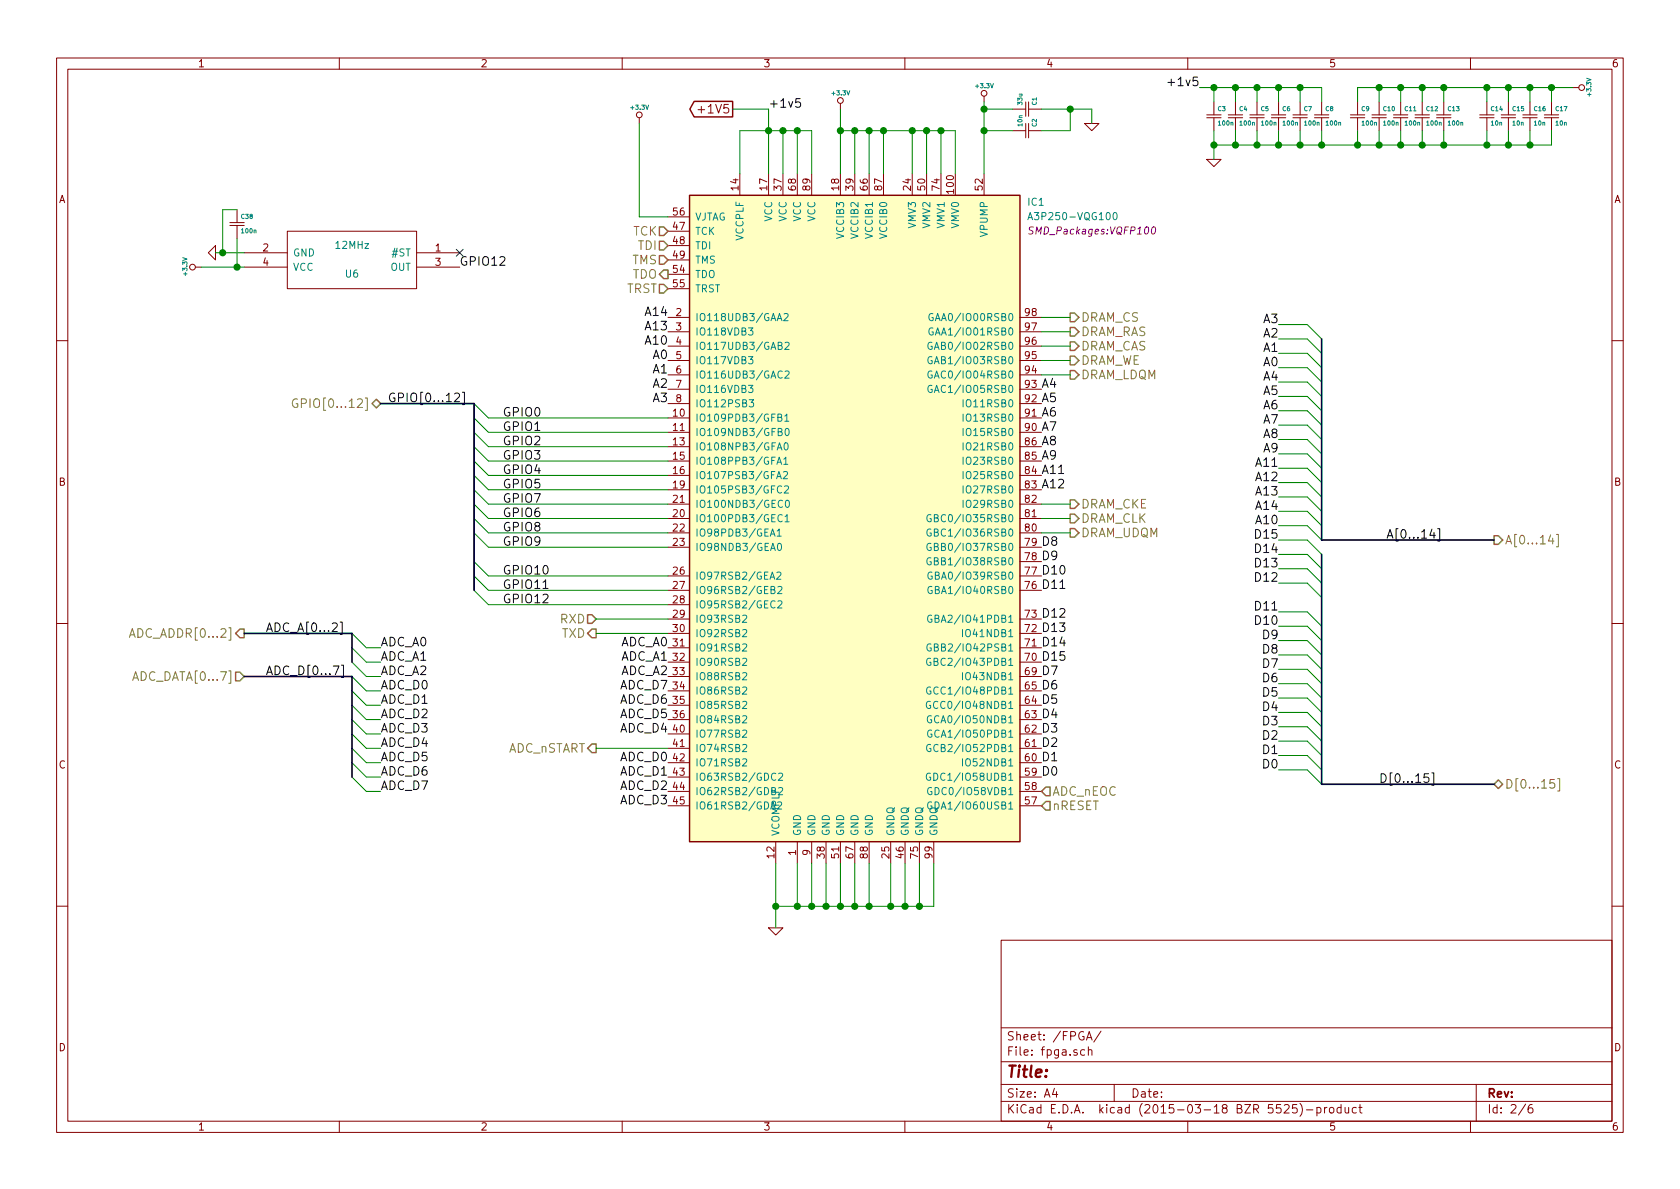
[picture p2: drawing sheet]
<svg xmlns="http://www.w3.org/2000/svg" width="297mm" height="210mm" viewBox="0 0 297 210" stroke-linecap="round" stroke-linejoin="round" font-family="sans-serif">
<g fill="none" stroke="#840000" stroke-width=".18">
<path d="M10 10.3h277v189.9h-277zM12 12.2h273v186.1h-273zM60 10.3v1.9M110 10.3v1.9M123.4 19.4h1.2M148.6 18.3v1M160 10.3v1.9M174 17v1M179.1 19.3h2.3M181.4 18v2.6M181.9 18v2.6M181.9 19.3h2.2"/>
<path d="M210 10.3v1.9M214.6 18v2.3M218.4 18v2.3M222.2 18v2.3M226.1 18v2.3M229.9 18v2.3M233.7 18v2.3M240 18v2.3M243.8 18v2.3M247.6 18v2.3M251.5 18v2.3M255.3 18v2.3"/>
<path d="M260 10.3v1.9M262.9 18v2.3M266.7 18v2.3M270.5 18v2.3M274.3 18v2.3M278.1 15.5h1M40.6 39.9h2.6M40.6 39.4h2.6M41.9 37.1v2.3M41.9 39.9v2.3M113 20.8v1M118.1 38.3h3.8"/>
<path d="M130.8 30.7v3.8M135.9 30.7v3.8M138.4 30.7v3.8M141 30.7v3.8M143.5 30.7v3.8M148.6 30.7v3.8M151.1 30.7v3.8M153.7 30.7v3.8M156.2 30.7v3.8M161.3 30.7v3.8M163.8 30.7v3.8M166.4 30.7v3.8"/>
<path d="M168.9 30.7v3.8M174 30.7v3.8M179.1 23.1h2.3M181.4 21.8v2.6M181.9 21.8v2.6M181.9 23.1h2.2M191.8 21.8h2.5l-1.3 1.3zM213.4 28.2h2.5l-1.3 1.3zM213.4 20.8h2.5M213.4 20.3h2.5M214.6 20.8v2.3M217.2 20.8h2.5"/>
<path d="M217.2 20.3h2.5M218.4 20.8v2.3M221 20.8h2.5M221 20.3h2.5M222.2 20.8v2.3M224.8 20.8h2.5M224.8 20.3h2.5M226.1 20.8v2.3M228.6 20.8h2.5M228.6 20.3h2.5M229.9 20.8v2.3M232.4 20.8h2.5"/>
<path d="M232.4 20.3h2.5M233.7 20.8v2.3M238.8 20.8h2.5M238.8 20.3h2.5M240 20.8v2.3M242.6 20.8h2.5M242.6 20.3h2.5M243.8 20.8v2.3M246.4 20.8h2.5M246.4 20.3h2.5M247.6 20.8v2.3M250.2 20.8h2.5"/>
<path d="M250.2 20.3h2.5M251.5 20.8v2.3M254 20.8h2.5M254 20.3h2.5M255.3 20.8v2.3M261.6 20.8h2.6M261.6 20.3h2.6M262.9 20.8v2.3M265.4 20.8h2.6M265.4 20.3h2.6M266.7 20.8v2.3M269.2 20.8h2.6"/>
<path d="M269.2 20.3h2.6M270.5 20.8v2.3M273 20.8h2.6M273 20.3h2.6M274.3 20.8v2.3M34.5 47.2h1.1M36.8 44.7l1.3-1.3v2.6zM43.2 44.7h7.6M43.2 47.2h7.6M50.8 40.9h22.9v10.1h-22.9zM73.7 44.7h7.6M73.7 47.2h7.6"/>
<path d="M118.1 56.1h3.8M118.1 58.7h3.8M118.1 48.5h3.8M118.1 51h3.8M118.1 40.9h3.8M118.1 43.4h3.8M118.1 46h3.8M180.3 56.1h3.8M180.3 58.7h3.8M10 60.2h2M118.1 61.2h3.8M118.1 63.7h3.8"/>
<path d="M118.1 66.3h3.8M118.1 68.8h3.8M118.1 71.4h3.8M118.1 73.9h3.8M118.1 76.4h3.8M118.1 79h3.8M180.3 61.2h3.8M180.3 63.7h3.8M180.3 66.3h3.8M180.3 68.8h3.8M180.3 71.4h3.8M180.3 73.9h3.8"/>
<path d="M180.3 76.4h3.8M180.3 79h3.8M285 60.2h2M118.1 91.7h3.8M118.1 94.2h3.8M118.1 89.1h3.8M118.1 96.8h3.8M118.1 86.6h3.8M118.1 84.1h3.8M118.1 81.5h3.8M180.3 91.7h3.8M180.3 94.2h3.8"/>
<path d="M180.3 89.1h3.8M180.3 96.8h3.8M180.3 86.6h3.8M180.3 84.1h3.8M180.3 81.5h3.8M180.3 99.3h3.8M10 110.3h2M118.1 112h3.8M118.1 117.1h3.8M118.1 114.5h3.8M118.1 119.6h3.8M118.1 109.5h3.8"/>
<path d="M118.1 101.8h3.8M118.1 104.4h3.8M118.1 106.9h3.8M180.3 112h3.8M180.3 117.1h3.8M180.3 114.5h3.8M180.3 119.6h3.8M180.3 109.5h3.8M180.3 101.8h3.8M180.3 104.4h3.8M285 110.3h2M118.1 129.8h3.8"/>
<path d="M118.1 134.9h3.8M118.1 132.3h3.8M118.1 137.4h3.8M118.1 127.2h3.8M118.1 122.2h3.8M118.1 139.9h3.8M118.1 124.7h3.8M180.3 129.8h3.8M180.3 134.9h3.8M180.3 132.3h3.8M180.3 137.4h3.8M180.3 127.2h3.8"/>
<path d="M180.3 122.2h3.8M180.3 139.9h3.8M180.3 124.7h3.8M118.1 142.5h3.8M137.2 148.8v3.8M141 148.8v3.8M143.5 148.8v3.8M146 148.8v3.8M148.6 148.8v3.8M151.1 148.8v3.8M153.7 148.8v3.8M157.5 148.8v3.8"/>
<path d="M160 148.8v3.8M162.6 148.8v3.8M165.1 148.8v3.8M180.3 142.5h3.8M10 160.2h2M135.9 164.1h2.5l-1.2 1.2zM177 166.3h108v32h-108zM285 160.2h2M60 198.3v1.9M110 198.3v1.9M160 198.3v1.9M177 194.8h108"/>
<path d="M177 191.8h108M177 187.8h108M177 181.8h108M186.4 192.5l-.3 1h.9M186.8 193v1M191.8 185.7l-.5-.1-.2 .3v.6l.2 .1 .5-.1M192.1 183.9l.5-1.5 .5 1.5M192.2 183.5h.7M192.4 185.7l.2-.1 .4 .1 .1 .9M192.4 185.1v1.5M194.7 182.3l-1.3 2M197 191.8v3"/>
<path d="M210 198.3v1.9M227.1 195.5l.2-.2h.4l.2 .5-.9 1h.9M229.3 195.3h-.7l-.1 .7 .2-.1 .5 .1 .2 .2-.1 .5-.2 .1-.6-.1M229.8 195.1a1.71 1.71 0 0 1 0 2.3M231 196.3h1.1M232.8 195.9l.5-.1 .3 .3-.2 .6h-.6M232.8 195.8v1.5M234.2 195.8v1M234.6 195.8l-.4 .3M235.1 196l.2-.2 .5 .2v.5l-.1 .2-.4 .1-.2-.1zM237.1 195.9l-.4-.1-.3 .3 .1 .6 .2 .1 .4-.1M237.1 195.3v1.5"/>
<path d="M237.8 195.8l.1 .9 .4 .1 .2-.1M238.5 195.8v1M239.8 195.9l-.4-.1-.3 .3 .1 .6 .2 .1 .4-.1M240.3 195.8h.5M240.5 195.3v1.3l.3 .2M260 198.3v1.9M261 191.8v6.5M269.7 195.2l-1.2 2M270.9 195.3a.59 .59 0 0 0-.7 .7l.1 .7 .2 .1 .5-.1v-.5l-.1-.2-.4-.1-.3 .3"/>
<circle cx="148.6" cy="17.8" r=".51"/>
<circle cx="174" cy="16.5" r=".51"/>
<circle cx="279.7" cy="15.5" r=".51"/>
<circle cx="113" cy="20.3" r=".51"/>
<circle cx="34" cy="47.2" r=".51"/>
</g>
<path d="M121.9 34.5h58.4v114.3h-58.4z" fill="#ffffc2" stroke="#ffffc2" stroke-width=".25"/>
<path d="M122.7 17.9h6.8v2.8h-6.8l-.7-1.4zM121.9 34.5h58.4v114.3h-58.4z" fill="none" stroke="#840000" stroke-width=".25"/>
<g fill="none" stroke="#008484" stroke-width=".18">
<path d="M181.7 38.9l.4-1.3 .5 1.3M181.9 38.5h.5M196.9 37.7l.2-.1a.67 .67 0 0 1 .4 .6 .67 .67 0 0 1-.4 .7l-.2-.2-.1-.3zM132.3 58h.8l-.4 .5 .4 .1v.5l-.2 .2-.6-.2M137.4 56.7l.4-1.3 .5 1.3M138.6 55.5l.5-.1 .2 .1v.3l-.7 .9h.7M164.9 58a.59 .59 0 0 0-.7 .6 .59 .59 0 0 0 .7 .6l.1-.5h-.2M164.9 55.5a.59 .59 0 0 0-.7 .6 .59 .59 0 0 0 .7 .5l.1-.4h-.2M132.3 63.1h.8l-.4 .4 .4 .1v.6l-.2 .1-.6-.1M132.3 68.1h.8l-.4 .5 .4 .1v.6l-.2 .1-.6-.1M132.5 70.7h.7l-.4 .5 .4 .1v.5l-.2 .2-.5-.2M137.4 79.6l.4-1.3 .5 1.3"/>
<path d="M137.5 73.8l.7-.1v-.4l-.7-.1v1.3h.5l.2-.1 .1-.3-.3-.3M137.5 79.2h.6M137.6 61.1l.6-.1v-.4l-.6-.1v1.3h.5l.2-.1v-.3l-.3-.3M137.6 76.3l.6-.1v-.3l-.6-.1v1.2h.5l.2-.1v-.3l-.3-.3M138.7 78.4l.2-.1a.67 .67 0 0 1 .5 .6 .67 .67 0 0 1-.5 .7l-.2-.2-.1-.3zM138.8 73.6l.3-.4v1.3M138.8 74.5h.7M138.8 60.6l.5-.1 .2 .1v.3l-.8 .9h.8M138.8 65.7l.5-.1 .2 .1v.3l-.8 .9h.8M138.9 75.9l.2-.1a.67 .67 0 0 1 .4 .6 .67 .67 0 0 1-.4 .6l-.2-.1-.1-.4zM164.8 68.2a.59 .59 0 0 0-.7 .6 .59 .59 0 0 0 .7 .5v-.4h-.2M164.8 65.7a.59 .59 0 0 0-.7 .5 .59 .59 0 0 0 .7 .6v-.5h-.2"/>
<path d="M164.8 63.1a.59 .59 0 0 0-.7 .6 .59 .59 0 0 0 .7 .6v-.5h-.2M164.8 60.6a.59 .59 0 0 0-.7 .5 .59 .59 0 0 0 .7 .6v-.5h-.2M170.3 70.7v1.3M170.3 73.2v1.3M170.3 75.8v1.2M170.3 78.3v1.3M136.2 94.8l.4-1.3 .4 1.3M136.3 94.4h.6M137.3 84.7l.4-1.3 .5 1.3M137.4 82.1l.4-1.3 .4 1.3M137.4 93.9l.4-.4v1.3M137.4 94.8h.7"/>
<path d="M137.4 84.3h.6M137.5 81.7h.6M137.6 96.2l.1-.1a.67 .67 0 0 1 .5 .6 .67 .67 0 0 1-.5 .7l-.1-.2-.1-.3zM138.2 86a.5 .5 0 0 0-.6 0 .5 .5 0 0 0-.2 .6l.1 .4a.41 .41 0 0 0 .7 .1M138.3 91.1a.5 .5 0 0 0-.6 0 .5 .5 0 0 0-.2 .6l.1 .4a.41 .41 0 0 0 .7 0M138.4 88.6a.5 .5 0 0 0-.7 0 .5 .5 0 0 0-.1 .6l.1 .3a.41 .41 0 0 0 .7 .1M138.5 83.5l.5-.1 .2 .1v.2l-.7 1h.7M138.6 81.2l.3-.4v1.3M138.6 82.1h.7M138.7 86l.5-.1 .2 .1v.3l-.8 .9h.8M138.8 91.4l.4-.4v1.3M138.8 92.3h.7"/>
<path d="M139 88.6l.1-.1a.67 .67 0 0 1 .5 .6 .67 .67 0 0 1-.5 .6l-.1-.1-.1-.4zM164.6 93.6a.59 .59 0 0 0-.7 .6 .59 .59 0 0 0 .7 .5v-.4h-.2M164.6 91.1a.59 .59 0 0 0-.7 .5 .59 .59 0 0 0 .7 .6v-.5h-.2M164.6 98.7a.59 .59 0 0 0-.7 .5 .59 .59 0 0 0 .7 .6v-.5h-.2M164.6 96.1a.59 .59 0 0 0-.7 .6 .59 .59 0 0 0 .7 .6v-.5h-.2M170.3 80.8v1.3M170.3 83.4v1.3M170.3 85.9v1.3M170.3 88.5v1.2M131.3 111.4l.5-.1 .2 .1v.3l-.8 .9h.8M131.3 114l.5-.1 .2 .1v.2l-.8 .9h.8M131.3 116.5l.5-.1 .2 .1v.3l-.8 .9h.8"/>
<path d="M131.3 119l.5-.1 .2 .1v.3l-.8 .9h.8M131.3 108.9l.5-.1 .2 .1v.2l-.8 1h.8M137.4 101.3l.4-.1 .2 .1 .1 .2-.8 .9h.8M137.5 103.8l.5-.1 .2 .1 .1 .3-.8 .9h.8M137.5 106.3l.5-.1 .2 .1 .1 .3-.8 .9h.8M164.5 116.5a.59 .59 0 0 0-.7 .5 .59 .59 0 0 0 .7 .6l.1-.5h-.2M164.6 113.9a.59 .59 0 0 0-.7 .6 .59 .59 0 0 0 .7 .6v-.5h-.2M164.7 108.8a.59 .59 0 0 0-.7 .6 .59 .59 0 0 0 .7 .6l.1-.5h-.3M164.8 103.8a.59 .59 0 0 0-.7 .5 .59 .59 0 0 0 .7 .6v-.5h-.2M164.8 101.2a.59 .59 0 0 0-.7 .6 .59 .59 0 0 0 .7 .6v-.5h-.2M170.2 111.3v1.3M170.2 118.9v1.3"/>
<path d="M131.3 129.2l.5-.1 .2 .1v.3l-.8 .9h.8M131.3 131.7l.5-.1 .2 .1v.3l-.8 .9h.8M131.3 134.3l.5-.1 .2 .1v.2l-.8 1h.8M131.3 121.6l.5-.1 .2 .1v.2l-.8 1h.8M131.3 124.1l.5-.1 .2 .1v.3l-.8 .9h.8M131.3 126.7l.5-.1 .2 .1v.2l-.8 .9h.8M137.7 136.8l.5-.1 .1 .1 .1 .3-.8 .9h.8M164.5 124.1a.59 .59 0 0 0-.7 .5 .59 .59 0 0 0 .7 .6v-.5h-.2M164.5 136.8a.59 .59 0 0 0-.7 .5 .59 .59 0 0 0 .7 .6v-.5h-.2M164.5 131.7a.59 .59 0 0 0-.7 .6 .59 .59 0 0 0 .7 .5l.1-.4h-.2M164.5 121.5a.59 .59 0 0 0-.7 .6 .59 .59 0 0 0 .7 .6l.1-.5h-.2M164.7 126.6a.59 .59 0 0 0-.7 .6 .59 .59 0 0 0 .7 .6v-.5h-.2"/>
<path d="M164.7 129.2a.59 .59 0 0 0-.7 .5 .59 .59 0 0 0 .7 .6l.1-.5h-.3M164.7 139.3a.59 .59 0 0 0-.7 .6 .59 .59 0 0 0 .7 .6l.1-.5h-.3M170.2 134.2v1.3M164.7 141.9a.59 .59 0 0 0-.7 .5 .59 .59 0 0 0 .7 .6l.1-.5h-.3"/>
</g>
<path d="M182.7 40.2l-.4-.1-.3 .3 .1 .3 .5 .2-.1 .4-.2 .1-.4-.1M203.8 40.2l.3-.1a.75 .75 0 0 1-.3 1.3l-.2-.1v-.4z" fill="none" stroke="#840084" stroke-width=".18"/>
<path d="M141.5 17.4h-.8v.8l.2-.2 .5 .1 .2 .2v.4l-.4 .3h-.3l-.2-.2M206.5 14.6h1.2M80.4 69.7l.2-.2h.3l.3 .2 .1 .2-.1 .3-.9 .8h1M81.8 69.4h.3v2.1h-.3M253.2 93.6l-.4 1.1h1M254.2 93.5h.4v2.2h-.4M60.1 110h.4v2.2h-.4M60.4 117.6h.3v2.2h-.3M96 104.1h.9M252.6 136.8h-.8v.8l.2-.2 .5 .1 .2 .2v.4l-.4 .2h-.3l-.2-.1M253.2 136.7h.3v2.2h-.3" fill="none" stroke="#000" stroke-width=".18"/>
<g fill="none" stroke="#848400" stroke-width=".25">
<path d="M116.6 42.7h.7l.8 .7-.8 .8h-.7zM116.6 45.2h.7l.8 .8-.8 .7h-.7zM116.6 40.1h.7l.8 .8-.8 .8h-.7zM116.6 50.3h.7l.8 .7-.8 .8h-.7zM117.3 47.7h.8v1.6h-.8l-.7-.8zM189.2 57.9h.8l.8 .8-.8 .7h-.8zM189.2 55.4h.8l.8 .7-.8 .8h-.8zM65.8 71.4l.7-.8 .8 .8-.8 .7zM189.2 60.4h.8l.8 .8-.8 .8h-.8zM189.2 63h.8l.8 .7-.8 .8h-.8zM189.2 65.5h.8l.8 .8-.8 .8h-.8zM189.2 93.5h.8l.8 .7-.8 .8h-.8z"/>
<path d="M189.2 88.4h.8l.8 .7-.8 .8h-.8zM189.2 90.9h.8l.8 .8-.8 .8h-.8zM264.2 94.7h.7l.8 .8-.8 .8h-.7zM41.7 118.9h.7l.8 .7-.8 .8h-.7zM42.4 111.2h.8v1.6h-.8l-.7-.8zM103.9 108.7h.7l.8 .8-.8 .7h-.7zM104.6 111.2h.8v1.6h-.8l-.7-.8zM104.6 131.6h.8v1.5h-.8l-.7-.8zM184.9 139.2h.8v1.5h-.8l-.8-.8zM264.9 137.9l.8 .8-.8 .7-.7-.7zM184.9 141.7h.8v1.6h-.8l-.8-.8z"/>
</g>
<g fill="none" stroke="#008400" stroke-width=".18">
<path d="M129.5 19.3h6.4v11.4M148.6 19.3v11.4M174 18v12.7M174 19.3h5.1M184.1 19.3h8.9v2.5M189.2 19.3v3.8h-5.1M212.1 15.5h21.6v2.5M214.6 15.5v2.5M218.4 15.5v2.5M222.2 15.5v2.5M226.1 15.5v2.5M229.9 15.5v2.5"/>
<path d="M243.8 15.5v2.5M247.6 15.5v2.5M251.5 15.5v2.5M255.3 15.5v2.5M262.9 15.5v2.5M266.7 15.5v2.5M270.5 15.5v2.5M274.3 15.5v2.5M278.1 15.5h-38.1v2.5M41.9 37.1h-2.5v7.6M113 21.8v16.5h5.1M130.8 30.7v-7.6h12.7v7.6"/>
<path d="M138.4 23.1v7.6M141 23.1v7.6M148.6 23.1h20.3v7.6M151.1 23.1v7.6M153.7 23.1v7.6M156.2 23.1v7.6M161.3 23.1v7.6M163.8 23.1v7.6M166.4 23.1v7.6M174 23.1h5.1M214.6 23.1v5.1M218.4 23.1v2.5"/>
<path d="M222.2 23.1v2.5M226.1 23.1v2.5M229.9 23.1v2.5M233.7 23.1v2.5M240 23.1v2.5M243.8 23.1v2.5M247.6 23.1v2.5M251.5 23.1v2.5M255.3 23.1v2.5M262.9 23.1v2.5M266.7 23.1v2.5M270.5 23.1v2.5"/>
<path d="M274.3 23.1v2.5h-59.7M35.6 47.2h7.6M38.1 44.7h5.1M41.9 42.2v5M184.1 56.1h5.1M184.1 58.7h5.1M226.1 59.9h5l2.6 2.6M226.1 57.4h5l2.6 2.5M83.8 71.4l2.6 2.5h31.7M83.8 73.9l2.6 2.5h31.7M83.8 76.4l2.6 2.6h31.7M83.8 79l2.6 2.5h31.7"/>
<path d="M184.1 61.2h5.1M184.1 63.7h5.1M184.1 66.3h5.1M226.1 77.7h5l2.6 2.6M226.1 75.2h5l2.6 2.5M226.1 72.6h5l2.6 2.6M226.1 70.1h5l2.6 2.5M226.1 67.6h5l2.6 2.5M226.1 65h5l2.6 2.6M226.1 62.5h5l2.6 2.5M83.8 81.5l2.6 2.6h31.7M83.8 84.1l2.6 2.5h31.7"/>
<path d="M83.8 86.6l2.6 2.5h31.7M83.8 89.1l2.6 2.6h31.7M83.8 91.7l2.6 2.5h31.7M83.8 94.2l2.6 2.6h31.7M83.8 99.3l2.6 2.5h31.7M184.1 89.1h5.1M184.1 91.7h5.1M184.1 94.2h5.1M226.1 98h5l2.6 2.6M226.1 95.5h5l2.6 2.5M226.1 93h5l2.6 2.5M226.1 90.4h5l2.6 2.6"/>
<path d="M226.1 87.9h5l2.6 2.5M226.1 85.3h5l2.6 2.6M226.1 82.8h5l2.6 2.5M226.1 80.3h5l2.6 2.5M62.2 112l2.6 2.5h2.5M62.2 114.5l2.6 2.6h2.5M62.2 117.1l2.6 2.5h2.5M62.2 119.6l2.6 2.6h2.5M83.8 101.8l2.6 2.6h31.7M83.8 104.4l2.6 2.5h31.7M105.4 109.5h12.7M105.4 112h12.7"/>
<path d="M226.1 118.4h5l2.6 2.5M226.1 115.8h5l2.6 2.6M226.1 113.3h5l2.6 2.5M226.1 110.7h5l2.6 2.6M226.1 108.2h5l2.6 2.5M226.1 103.1h5l2.6 2.6M226.1 100.6h5l2.6 2.5M62.2 122.2l2.6 2.5h2.5M62.2 124.7l2.6 2.5h2.5M62.2 127.2l2.6 2.6h2.5M62.2 129.8l2.6 2.5h2.5M62.2 132.3l2.6 2.6h2.5"/>
<path d="M62.2 134.9l2.6 2.5h2.5M62.2 137.4l2.6 2.5h2.5M105.4 132.3h12.7M226.1 136.1h5l2.6 2.6M226.1 133.6h5l2.6 2.5M226.1 131.1h5l2.6 2.5M226.1 128.5h5l2.6 2.6M226.1 126h5l2.6 2.5M226.1 123.4h5l2.6 2.6M226.1 120.9h5l2.6 2.5M137.2 152.6v11.5M141 152.6v7.7"/>
<path d="M143.5 152.6v7.7M146 152.6v7.7M148.6 152.6v7.7M151.1 152.6v7.7M153.7 152.6v7.7M157.5 152.6v7.7M160 152.6v7.7M162.6 152.6v7.7M165.1 152.6v7.7h-27.9"/>
</g>
<path d="M52.6 70.6a.71 .71 0 0 0-.9 .7 .71 .71 0 0 0 .9 .7l.1-.6h-.4M274.2 94.6l-.4 1.1h1M275.2 94.5h.3v2.2h-.3M22.9 112.7l.5-1.5 .5 1.5M23 112.3h.7M274.8 137.8h-.7l-.1 .8 .2-.2 .6 .1 .1 .2v.4l-.3 .3h-.4l-.2-.2M275.4 137.7h.4v2.2h-.4" fill="none" stroke="#848400" stroke-width=".18"/>
<g fill="#008400" stroke="#008400" stroke-width=".25">
<circle cx="141" cy="23.1" r=".51"/>
<circle cx="138.4" cy="23.1" r=".51"/>
<circle cx="135.9" cy="23.1" r=".51"/>
<circle cx="166.4" cy="23.1" r=".51"/>
<circle cx="163.8" cy="23.1" r=".51"/>
<circle cx="161.3" cy="23.1" r=".51"/>
<circle cx="156.2" cy="23.1" r=".51"/>
<circle cx="153.7" cy="23.1" r=".51"/>
<circle cx="151.1" cy="23.1" r=".51"/>
<circle cx="148.6" cy="23.1" r=".51"/>
<circle cx="162.6" cy="160.3" r=".51"/>
<circle cx="160" cy="160.3" r=".51"/>
<circle cx="157.5" cy="160.3" r=".51"/>
<circle cx="153.7" cy="160.3" r=".51"/>
<circle cx="151.1" cy="160.3" r=".51"/>
<circle cx="148.6" cy="160.3" r=".51"/>
<circle cx="146.1" cy="160.3" r=".51"/>
<circle cx="143.5" cy="160.3" r=".51"/>
<circle cx="141" cy="160.3" r=".51"/>
<circle cx="137.2" cy="160.3" r=".51"/>
<circle cx="229.9" cy="15.5" r=".51"/>
<circle cx="226.1" cy="15.5" r=".51"/>
<circle cx="222.3" cy="15.5" r=".51"/>
<circle cx="218.4" cy="15.5" r=".51"/>
<circle cx="229.9" cy="25.6" r=".51"/>
<circle cx="226.1" cy="25.6" r=".51"/>
<circle cx="222.3" cy="25.6" r=".51"/>
<circle cx="218.4" cy="25.6" r=".51"/>
<circle cx="214.6" cy="25.6" r=".51"/>
<circle cx="251.5" cy="15.5" r=".51"/>
<circle cx="247.7" cy="15.5" r=".51"/>
<circle cx="251.5" cy="25.6" r=".51"/>
<circle cx="247.7" cy="25.6" r=".51"/>
<circle cx="243.8" cy="25.6" r=".51"/>
<circle cx="233.7" cy="25.6" r=".51"/>
<circle cx="270.5" cy="25.6" r=".51"/>
<circle cx="266.7" cy="25.6" r=".51"/>
<circle cx="262.9" cy="25.6" r=".51"/>
<circle cx="255.3" cy="25.6" r=".51"/>
<circle cx="255.3" cy="15.5" r=".51"/>
<circle cx="270.5" cy="15.5" r=".51"/>
<circle cx="266.7" cy="15.5" r=".51"/>
<circle cx="262.9" cy="15.5" r=".51"/>
<circle cx="274.3" cy="15.5" r=".51"/>
<circle cx="243.8" cy="15.5" r=".51"/>
<circle cx="240" cy="25.6" r=".51"/>
<circle cx="214.6" cy="15.5" r=".51"/>
<circle cx="174" cy="23.1" r=".51"/>
<circle cx="174" cy="19.3" r=".51"/>
<circle cx="189.2" cy="19.3" r=".51"/>
<circle cx="41.9" cy="47.2" r=".51"/>
<circle cx="39.4" cy="44.7" r=".51"/>
</g>
<path d="M233.7 59.9v35.6h30.5M67.3 71.4h16.5v33M233.7 98v40.7h30.5M43.2 112h19v5.1M43.2 119.6h19v17.8" fill="none" stroke="#000084" stroke-width=".3"/>
<path d="M80.7 44.1l1.2 1.2M81.9 44.1l-1.2 1.2" fill="none" stroke="#000084" stroke-width=".18"/>
<text font-size="2.8" fill="#840000" x="178" y="190.5">Title:</text>
<g font-size="2.1">
<text x="207.3" y="15.2">+1v5</text>
<text x="135.9" y="19">+1v5</text>
<text x="81.3" y="47">GPIO12</text>
<text x="114.2" y="58.4">A13</text>
<text x="114.2" y="55.9">A14</text>
<text x="223.3" y="59.7">A2</text>
<text x="223.3" y="57.1">A3</text>
<text x="114.2" y="61">A10</text>
<text x="115.4" y="63.5">A0</text>
<text x="223.3" y="64.8">A0</text>
<text x="223.3" y="62.2">A1</text>
<text x="68.6" y="71.1">GPIO[0...12]</text>
<text x="115.4" y="66">A1</text>
<text x="115.4" y="68.6">A2</text>
<text x="115.4" y="71.1">A3</text>
<text x="184.1" y="68.6">A4</text>
<text x="184.1" y="71.1">A5</text>
<text x="223.3" y="67.3">A4</text>
<text x="223.3" y="69.8">A5</text>
<text x="88.9" y="73.7">GPIO0</text>
<text x="88.9" y="76.2">GPIO1</text>
<text x="184.1" y="73.7">A6</text>
<text x="184.1" y="76.2">A7</text>
<text x="223.3" y="72.4">A6</text>
<text x="223.3" y="74.9">A7</text>
<text x="223.3" y="77.5">A8</text>
<text x="88.9" y="78.7">GPIO2</text>
<text x="88.9" y="81.3">GPIO3</text>
<text x="88.9" y="83.8">GPIO4</text>
<text x="184.1" y="78.7">A8</text>
<text x="184.1" y="81.3">A9</text>
<text x="184.1" y="83.8">A11</text>
<text x="222.2" y="82.5">A11</text>
<text x="223.3" y="80">A9</text>
<text x="88.9" y="86.4">GPIO5</text>
<text x="88.9" y="88.9">GPIO7</text>
<text x="184.1" y="86.4">A12</text>
<text x="222.2" y="85.1">A12</text>
<text x="222.2" y="87.6">A13</text>
<text x="88.9" y="91.4">GPIO6</text>
<text x="88.9" y="94">GPIO8</text>
<text x="222.2" y="92.7">A10</text>
<text x="222.2" y="90.2">A14</text>
<text x="222.2" y="95.2">D15</text>
<text x="245.1" y="95.2">A[0...14]</text>
<text x="88.9" y="96.5">GPIO9</text>
<text x="88.9" y="101.6">GPIO10</text>
<text x="184.1" y="96.5">D8</text>
<text x="184.1" y="99.1">D9</text>
<text x="184.1" y="101.6">D10</text>
<text x="222.2" y="100.3">D13</text>
<text x="222.2" y="97.8">D14</text>
<text x="88.9" y="104.1">GPIO11</text>
<text x="88.9" y="106.7">GPIO12</text>
<text x="184.1" y="104.1">D11</text>
<text x="222.2" y="107.9">D11</text>
<text x="222.2" y="102.9">D12</text>
<text x="47" y="111.8">ADC_A[0...2]</text>
<text x="184.1" y="109.2">D12</text>
<text x="184.1" y="111.8">D13</text>
<text x="222.2" y="110.5">D10</text>
<text x="223.3" y="113">D9</text>
<text x="47" y="119.4">ADC_D[0...7]</text>
<text x="67.3" y="114.3">ADC_A0</text>
<text x="67.3" y="116.8">ADC_A1</text>
<text x="67.3" y="119.4">ADC_A2</text>
<text x="109.6" y="114.3">ADC_A0</text>
<text x="109.6" y="116.8">ADC_A1</text>
<text x="109.6" y="119.4">ADC_A2</text>
<text x="184.1" y="119.4">D7</text>
<text x="184.1" y="114.3">D14</text>
<text x="184.1" y="116.8">D15</text>
<text x="223.3" y="118.1">D7</text>
<text x="223.3" y="115.6">D8</text>
<text x="67.3" y="121.9">ADC_D0</text>
<text x="67.3" y="124.5">ADC_D1</text>
<text x="109.6" y="124.5">ADC_D6</text>
<text x="109.6" y="121.9">ADC_D7</text>
<text x="184.1" y="124.5">D5</text>
<text x="184.1" y="121.9">D6</text>
<text x="223.3" y="125.7">D4</text>
<text x="223.3" y="123.2">D5</text>
<text x="223.3" y="120.6">D6</text>
<text x="67.3" y="127">ADC_D2</text>
<text x="67.3" y="129.5">ADC_D3</text>
<text x="109.6" y="129.5">ADC_D4</text>
<text x="109.6" y="127">ADC_D5</text>
<text x="184.1" y="129.5">D3</text>
<text x="184.1" y="127">D4</text>
<text x="223.3" y="130.8">D2</text>
<text x="223.3" y="128.3">D3</text>
<text x="67.3" y="132.1">ADC_D4</text>
<text x="67.3" y="134.6">ADC_D5</text>
<text x="67.3" y="137.2">ADC_D6</text>
<text x="109.6" y="134.6">ADC_D0</text>
<text x="109.6" y="137.2">ADC_D1</text>
<text x="184.1" y="137.2">D0</text>
<text x="184.1" y="134.6">D1</text>
<text x="184.1" y="132.1">D2</text>
<text x="223.3" y="135.9">D0</text>
<text x="223.3" y="133.3">D1</text>
<text x="67.3" y="139.7">ADC_D7</text>
<text x="109.6" y="139.7">ADC_D2</text>
<text x="109.6" y="142.2">ADC_D3</text>
<text x="243.8" y="138.4">D[0...15]</text>
</g>
<g font-size="2.1" fill="#840000">
<text x="124.1" y="20.1">+1V5</text>
<text x="178" y="184">Sheet: /FPGA/</text>
<text x="178" y="186.7">File: fpga.sch</text>
<text x="178" y="196.9">KiCad E.D.A. kicad (2015-03-18 BZR 5525)-product</text>
<text x="178" y="194.1">Size: A4</text>
<text x="200" y="194.1">Date:</text>
<text x="263" y="194.1">Rev:</text>
<text x="263" y="196.9">Id: 2/6</text>
</g>
<g font-size="2.1" fill="#848400">
<text x="111.8" y="41.7">TCK</text>
<text x="111.7" y="46.7">TMS</text>
<text x="112.8" y="44.2">TDI</text>
<text x="110.6" y="51.8">TRST</text>
<text x="111.7" y="49.3">TDO</text>
<text x="191.2" y="59.4">DRAM_RAS</text>
<text x="191.2" y="56.9">DRAM_CS</text>
<text x="191.2" y="62">DRAM_CAS</text>
<text x="191.2" y="64.5">DRAM_WE</text>
<text x="191.2" y="67.1">DRAM_LDQM</text>
<text x="53.3" y="72.1">GPIO[0...12]</text>
<text x="191.2" y="89.9">DRAM_CKE</text>
<text x="191.2" y="95">DRAM_UDQM</text>
<text x="191.2" y="92.5">DRAM_CLK</text>
<text x="266.1" y="96.3">A[0...14]</text>
<text x="23.8" y="112.8">ADC_ADDR[0...2]</text>
<text x="99" y="110.2">RXD</text>
<text x="99.2" y="112.8">TXD</text>
<text x="24" y="120.4">ADC_DATA[0...7]</text>
<text x="89.3" y="133.1">ADC_nSTART</text>
<text x="186.1" y="143.3">nRESET</text>
<text x="186.1" y="140.7">ADC_nEOC</text>
<text x="266.1" y="139.4">D[0...15]</text>
</g>
<g font-size="1.8" fill="#840000">
<text x="35" y="11.9">1</text>
<text x="85" y="11.9">2</text>
<text x="135" y="11.9">3</text>
<text x="185" y="11.9">4</text>
<text x="235" y="11.9">5</text>
<text x="285" y="11.9">6</text>
<text x="10.4" y="35.9">A</text>
<text x="130.6" y="33.6" transform="rotate(-90 130.6 33.6)">14</text>
<text x="135.6" y="33.6" transform="rotate(-90 135.6 33.6)">17</text>
<text x="138.2" y="33.6" transform="rotate(-90 138.2 33.6)">37</text>
<text x="140.7" y="33.6" transform="rotate(-90 140.7 33.6)">68</text>
<text x="143.3" y="33.6" transform="rotate(-90 143.3 33.6)">89</text>
<text x="148.3" y="33.6" transform="rotate(-90 148.3 33.6)">18</text>
<text x="150.9" y="33.6" transform="rotate(-90 150.9 33.6)">39</text>
<text x="153.4" y="33.6" transform="rotate(-90 153.4 33.6)">66</text>
<text x="156" y="33.6" transform="rotate(-90 156 33.6)">87</text>
<text x="161" y="33.6" transform="rotate(-90 161 33.6)">24</text>
<text x="163.6" y="33.6" transform="rotate(-90 163.6 33.6)">50</text>
<text x="166.1" y="33.6" transform="rotate(-90 166.1 33.6)">74</text>
<text x="168.7" y="34.1" transform="rotate(-90 168.7 34.1)">100</text>
<text x="173.7" y="33.6" transform="rotate(-90 173.7 33.6)">52</text>
<text x="285.4" y="35.9">A</text>
<text x="119" y="38.1">56</text>
<text x="119" y="40.6">47</text>
<text x="46.5" y="44.4">2</text>
<text x="46.5" y="47">4</text>
<text x="77" y="44.4">1</text>
<text x="77" y="47">3</text>
<text x="119" y="43.2">48</text>
<text x="119" y="45.7">49</text>
<text x="119" y="48.3">54</text>
<text x="119" y="50.8">55</text>
<text x="119.5" y="55.9">2</text>
<text x="119.5" y="58.4">3</text>
<text x="181.3" y="58.4">97</text>
<text x="181.3" y="55.9">98</text>
<text x="119.5" y="61">4</text>
<text x="119.5" y="63.5">5</text>
<text x="181.3" y="63.5">95</text>
<text x="181.3" y="61">96</text>
<text x="119.5" y="66">6</text>
<text x="119.5" y="68.6">7</text>
<text x="119.5" y="71.1">8</text>
<text x="181.3" y="71.1">92</text>
<text x="181.3" y="68.6">93</text>
<text x="181.3" y="66">94</text>
<text x="119" y="73.7">10</text>
<text x="119" y="76.2">11</text>
<text x="181.3" y="76.2">90</text>
<text x="181.3" y="73.7">91</text>
<text x="119" y="78.7">13</text>
<text x="119" y="81.3">15</text>
<text x="119" y="83.8">16</text>
<text x="181.3" y="83.8">84</text>
<text x="181.3" y="81.3">85</text>
<text x="181.3" y="78.7">86</text>
<text x="10.4" y="85.9">B</text>
<text x="119" y="88.9">21</text>
<text x="119" y="86.4">19</text>
<text x="181.3" y="88.9">82</text>
<text x="181.3" y="86.4">83</text>
<text x="285.4" y="85.9">B</text>
<text x="119" y="91.4">20</text>
<text x="119" y="94">22</text>
<text x="181.3" y="94">80</text>
<text x="181.3" y="91.4">81</text>
<text x="119" y="96.5">23</text>
<text x="119" y="101.6">26</text>
<text x="181.3" y="101.6">77</text>
<text x="181.3" y="99.1">78</text>
<text x="181.3" y="96.5">79</text>
<text x="119" y="104.1">27</text>
<text x="119" y="106.7">28</text>
<text x="181.3" y="104.1">76</text>
<text x="119" y="111.8">30</text>
<text x="119" y="109.2">29</text>
<text x="181.3" y="111.8">72</text>
<text x="181.3" y="109.2">73</text>
<text x="119" y="114.3">31</text>
<text x="119" y="116.8">32</text>
<text x="119" y="119.4">33</text>
<text x="181.3" y="116.8">70</text>
<text x="181.3" y="114.3">71</text>
<text x="181.3" y="119.4">69</text>
<text x="119" y="121.9">34</text>
<text x="119" y="124.5">35</text>
<text x="181.3" y="124.5">64</text>
<text x="181.3" y="121.9">65</text>
<text x="119" y="129.5">40</text>
<text x="119" y="127">36</text>
<text x="181.3" y="129.5">62</text>
<text x="181.3" y="127">63</text>
<text x="10.4" y="135.9">C</text>
<text x="119" y="132.1">41</text>
<text x="119" y="134.6">42</text>
<text x="119" y="137.2">43</text>
<text x="181.3" y="134.6">60</text>
<text x="181.3" y="132.1">61</text>
<text x="181.3" y="137.2">59</text>
<text x="285.4" y="135.9">C</text>
<text x="119" y="139.7">44</text>
<text x="119" y="142.2">45</text>
<text x="181.3" y="142.2">57</text>
<text x="181.3" y="139.7">58</text>
<text x="136.9" y="151.7" transform="rotate(-90 136.9 151.7)">12</text>
<text x="140.7" y="151.2" transform="rotate(-90 140.7 151.2)">1</text>
<text x="143.3" y="151.2" transform="rotate(-90 143.3 151.2)">9</text>
<text x="145.8" y="151.7" transform="rotate(-90 145.8 151.7)">38</text>
<text x="148.3" y="151.7" transform="rotate(-90 148.3 151.7)">51</text>
<text x="150.9" y="151.7" transform="rotate(-90 150.9 151.7)">67</text>
<text x="153.4" y="151.7" transform="rotate(-90 153.4 151.7)">88</text>
<text x="157.2" y="151.7" transform="rotate(-90 157.2 151.7)">25</text>
<text x="159.8" y="151.7" transform="rotate(-90 159.8 151.7)">46</text>
<text x="162.3" y="151.7" transform="rotate(-90 162.3 151.7)">75</text>
<text x="164.8" y="151.7" transform="rotate(-90 164.8 151.7)">99</text>
<text x="10.4" y="185.9">D</text>
<text x="285.4" y="185.9">D</text>
<text x="35" y="199.9">1</text>
<text x="85" y="199.9">2</text>
<text x="135" y="199.9">3</text>
<text x="185" y="199.9">4</text>
<text x="235" y="199.9">5</text>
<text x="285" y="199.9">6</text>
</g>
<g font-size="1.8" fill="#008484">
<text x="122.9" y="39">VJTAG</text>
<text x="122.9" y="41.5">TCK</text>
<text x="136.5" y="39.3" transform="rotate(-90 136.5 39.3)">VCC</text>
<text x="139.1" y="39.3" transform="rotate(-90 139.1 39.3)">VCC</text>
<text x="141.6" y="39.3" transform="rotate(-90 141.6 39.3)">VCC</text>
<text x="144.1" y="39.3" transform="rotate(-90 144.1 39.3)">VCC</text>
<text x="161.9" y="40.4" transform="rotate(-90 161.9 40.4)">VMV3</text>
<text x="164.5" y="40.4" transform="rotate(-90 164.5 40.4)">VMV2</text>
<text x="167" y="40.4" transform="rotate(-90 167 40.4)">VMV1</text>
<text x="169.5" y="40.4" transform="rotate(-90 169.5 40.4)">VMV0</text>
<text x="174.6" y="41.9" transform="rotate(-90 174.6 41.9)">VPUMP</text>
<text x="181.8" y="36.4">IC1</text>
<text x="182.8" y="38.9">A3P250-VQG100</text>
<text x="51.8" y="45.3">GND</text>
<text x="51.8" y="47.9">VCC</text>
<text x="59.4" y="44">12MHz</text>
<text x="68.9" y="47.9">OUT</text>
<text x="69.4" y="45.3">#ST</text>
<text x="122.9" y="44.1">TDI</text>
<text x="122.9" y="46.6">TMS</text>
<text x="131.4" y="42.6" transform="rotate(-90 131.4 42.6)">VCCPLF</text>
<text x="149.2" y="42" transform="rotate(-90 149.2 42)">VCCIB3</text>
<text x="151.8" y="42" transform="rotate(-90 151.8 42)">VCCIB2</text>
<text x="154.3" y="42" transform="rotate(-90 154.3 42)">VCCIB1</text>
<text x="156.8" y="42" transform="rotate(-90 156.8 42)">VCCIB0</text>
<text x="61.1" y="49.1">U6</text>
<text x="122.9" y="49.1">TDO</text>
<text x="122.9" y="51.7">TRST</text>
<text x="122.9" y="56.8">IO118UDB3/GAA2</text>
<text x="122.9" y="59.3">IO118VDB3</text>
<text x="165.4" y="59.3">GAA1/IO01RSB0</text>
<text x="165.4" y="56.8">GAA0/IO00RSB0</text>
<text x="122.9" y="61.8">IO117UDB3/GAB2</text>
<text x="122.9" y="64.4">IO117VDB3</text>
<text x="165.4" y="64.4">GAB1/IO03RSB0</text>
<text x="165.4" y="61.8">GAB0/IO02RSB0</text>
<text x="122.9" y="66.9">IO116UDB3/GAC2</text>
<text x="122.9" y="69.5">IO116VDB3</text>
<text x="165.4" y="69.5">GAC1/IO05RSB0</text>
<text x="165.4" y="66.9">GAC0/IO04RSB0</text>
<text x="122.9" y="72">IO112PSB3</text>
<text x="122.9" y="74.5">IO109PDB3/GFB1</text>
<text x="122.9" y="77.1">IO109NDB3/GFB0</text>
<text x="170.8" y="77.1">IO15RSB0</text>
<text x="170.8" y="74.5">IO13RSB0</text>
<text x="170.8" y="72">IO11RSB0</text>
<text x="122.9" y="79.6">IO108NPB3/GFA0</text>
<text x="122.9" y="82.2">IO108PPB3/GFA1</text>
<text x="170.8" y="82.2">IO23RSB0</text>
<text x="170.8" y="79.6">IO21RSB0</text>
<text x="122.9" y="89.8">IO100NDB3/GEC0</text>
<text x="122.9" y="84.7">IO107PSB3/GFA2</text>
<text x="122.9" y="87.2">IO105PSB3/GFC2</text>
<text x="170.8" y="89.8">IO29RSB0</text>
<text x="170.8" y="87.2">IO27RSB0</text>
<text x="170.8" y="84.7">IO25RSB0</text>
<text x="122.9" y="92.3">IO100PDB3/GEC1</text>
<text x="122.9" y="94.9">IO98PDB3/GEA1</text>
<text x="165.4" y="94.9">GBC1/IO36RSB0</text>
<text x="165.4" y="92.3">GBC0/IO35RSB0</text>
<text x="122.9" y="97.4">IO98NDB3/GEA0</text>
<text x="165.4" y="99.9">GBB1/IO38RSB0</text>
<text x="165.4" y="97.4">GBB0/IO37RSB0</text>
<text x="122.9" y="102.5">IO97RSB2/GEA2</text>
<text x="122.9" y="105">IO96RSB2/GEB2</text>
<text x="122.9" y="107.6">IO95RSB2/GEC2</text>
<text x="165.4" y="105">GBA1/IO40RSB0</text>
<text x="165.4" y="102.5">GBA0/IO39RSB0</text>
<text x="122.9" y="112.6">IO92RSB2</text>
<text x="122.9" y="110.1">IO93RSB2</text>
<text x="165.4" y="110.1">GBA2/IO41PDB1</text>
<text x="170.7" y="112.6">IO41NDB1</text>
<text x="122.9" y="115.2">IO91RSB2</text>
<text x="122.9" y="117.7">IO90RSB2</text>
<text x="165.4" y="117.7">GBC2/IO43PDB1</text>
<text x="165.5" y="115.2">GBB2/IO42PSB1</text>
<text x="122.9" y="120.3">IO88RSB2</text>
<text x="122.9" y="122.8">IO86RSB2</text>
<text x="122.9" y="125.3">IO85RSB2</text>
<text x="165.3" y="125.3">GCC0/IO48NDB1</text>
<text x="165.4" y="122.8">GCC1/IO48PDB1</text>
<text x="170.7" y="120.3">IO43NDB1</text>
<text x="122.9" y="130.4">IO77RSB2</text>
<text x="122.9" y="127.9">IO84RSB2</text>
<text x="165.3" y="127.9">GCA0/IO50NDB1</text>
<text x="165.4" y="130.4">GCA1/IO50PDB1</text>
<text x="122.9" y="133">IO74RSB2</text>
<text x="122.9" y="135.5">IO71RSB2</text>
<text x="165.4" y="133">GCB2/IO52PDB1</text>
<text x="170.7" y="135.5">IO52NDB1</text>
<text x="122.9" y="138">IO63RSB2/GDC2</text>
<text x="122.9" y="140.6">IO62RSB2/GDB2</text>
<text x="122.9" y="143.1">IO61RSB2/GDA2</text>
<text x="165.3" y="138">GDC1/IO58UDB1</text>
<text x="165.4" y="143.1">GDA1/IO60USB1</text>
<text x="165.4" y="140.6">GDC0/IO58VDB1</text>
<text x="137.8" y="147.8" transform="rotate(-90 137.8 147.8)">VCOMPLF</text>
<text x="141.6" y="147.8" transform="rotate(-90 141.6 147.8)">GND</text>
<text x="144.1" y="147.8" transform="rotate(-90 144.1 147.8)">GND</text>
<text x="146.7" y="147.8" transform="rotate(-90 146.7 147.8)">GND</text>
<text x="149.2" y="147.8" transform="rotate(-90 149.2 147.8)">GND</text>
<text x="151.8" y="147.8" transform="rotate(-90 151.8 147.8)">GND</text>
<text x="154.3" y="147.8" transform="rotate(-90 154.3 147.8)">GND</text>
<text x="158.1" y="147.8" transform="rotate(-90 158.1 147.8)">GNDQ</text>
<text x="160.7" y="147.8" transform="rotate(-90 160.7 147.8)">GNDQ</text>
<text x="163.2" y="147.8" transform="rotate(-90 163.2 147.8)">GNDQ</text>
<text x="165.7" y="147.8" transform="rotate(-90 165.7 147.8)">GNDQ</text>
</g>
<text font-size="1.8" fill="#840084" x="182.4" y="41.4">SMD_Packages:VQFP100</text>
<g font-size="1.1" fill="#008484">
<text x="147.2" y="16.8">+3.3V</text>
<text x="172.6" y="15.6">+3.3V</text>
<text x="281.3" y="16.9" transform="rotate(-90 281.3 16.9)">+3.3V</text>
<text x="111.6" y="19.4">+3.3V</text>
<text x="180.7" y="22.3" transform="rotate(-90 180.7 22.3)">10n</text>
<text x="180.7" y="18.5" transform="rotate(-90 180.7 18.5)">33u</text>
<text x="183.3" y="22.4" transform="rotate(-90 183.3 22.4)">C2</text>
<text x="183.3" y="18.6" transform="rotate(-90 183.3 18.6)">C1</text>
<text x="215.3" y="19.6">C3</text>
<text x="215.5" y="22.2">100n</text>
<text x="219.2" y="19.6">C4</text>
<text x="219.3" y="22.2">100n</text>
<text x="223" y="19.6">C5</text>
<text x="223.1" y="22.2">100n</text>
<text x="226.8" y="19.6">C6</text>
<text x="226.9" y="22.2">100n</text>
<text x="230.6" y="19.6">C7</text>
<text x="230.8" y="22.2">100n</text>
<text x="234.4" y="19.6">C8</text>
<text x="234.6" y="22.2">100n</text>
<text x="240.7" y="19.6">C9</text>
<text x="240.9" y="22.2">100n</text>
<text x="244.6" y="19.6">C10</text>
<text x="244.7" y="22.2">100n</text>
<text x="248.4" y="19.6">C11</text>
<text x="248.5" y="22.2">100n</text>
<text x="252.2" y="19.6">C12</text>
<text x="252.3" y="22.2">100n</text>
<text x="256.1" y="19.6">C13</text>
<text x="256.2" y="22.2">100n</text>
<text x="263.7" y="19.6">C14</text>
<text x="263.7" y="22.2">10n</text>
<text x="267.5" y="19.6">C15</text>
<text x="267.5" y="22.2">10n</text>
<text x="271.3" y="19.6">C16</text>
<text x="271.3" y="22.2">10n</text>
<text x="275.1" y="19.6">C17</text>
<text x="275.1" y="22.2">10n</text>
<text x="42.7" y="38.7">C38</text>
<text x="42.8" y="41.2">100n</text>
<text x="33.1" y="48.6" transform="rotate(-90 33.1 48.6)">+3.3V</text>
</g>
</svg>
